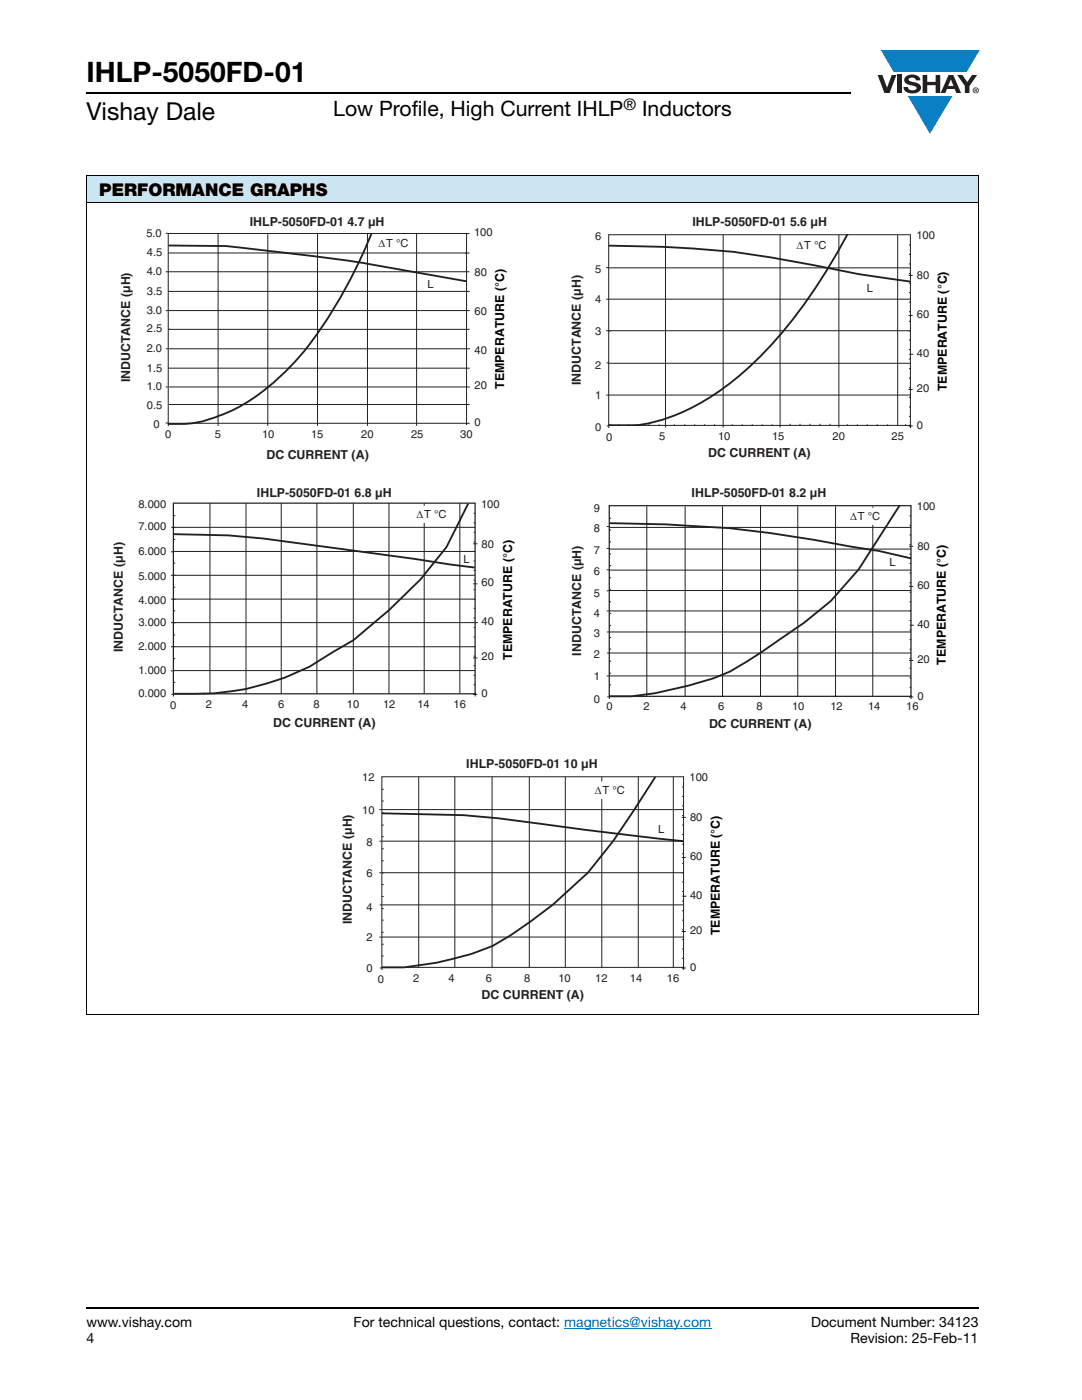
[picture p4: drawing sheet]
<svg xmlns="http://www.w3.org/2000/svg" width="216mm" height="279mm" viewBox="0 0 216 279" stroke-linecap="round" stroke-linejoin="round" font-family="sans-serif">
<g fill="#0a7fc3">
<path d="M175.8 10h19.7l-2.6 4.3h-1.1h-13.5z"/>
<path d="M181.2 19.2h8.8l-4.4 7.5z"/>
</g>
<g fill="#231f20">
<path d="M175.1 15h1l.9 2.5 .9-2.5h1l-1.4 3.6h-1z"/>
<path d="M179 15h.9v3.6h-.9z"/>
<path d="M180.8 15.3a2.1 2.1 0 0 1 2.7 .3l.1 .4h-.8a.79 .79 0 0 0-.7-.5 .79 .79 0 0 0-.8 .4l.2 .3 1 .2a1.08 1.08 0 0 1 1.3 1 1.08 1.08 0 0 1-1.1 1.2 1.73 1.73 0 0 1-2.4-1.2h.9a.96 .96 0 0 0 .8 .6 .96 .96 0 0 0 .9-.4 1.31 1.31 0 0 0-1.2-.6 1.03 1.03 0 0 1-1.1-.6 1.03 1.03 0 0 1 .2-1.1z"/>
<path d="M184.1 15h.9v1.3h1.7v-1.3h.9v3.6h-.9v-1.6h-1.7v1.6h-.9z"/>
<path d="M191 15h1l1 1.4 1-1.4h1l-1.6 2.2v1.4h-.9v-1.4z"/>
<path d="M189.7 15.9l.6 1.3h-1.1zM189.3 15l-1.6 3.6h.9l.4-.8h1.5l.3 .8h1l-1.6-3.6z"/>
<path d="M194.2 18a.5 .5 0 0 1 1 0 .5 .5 0 0 1-1 0zM194.1 18a.6 .6 0 0 0 1.2 0 .6 .6 0 0 0-1.2 0z"/>
<path d="M194.6 17.8h.2v.2h-.2zM194.5 17.7v.7h.1v-.3l.4 .3-.2-.3 .2-.2-.1-.2z"/>
</g>
<path d="M112.6 265.1h29.3" fill="none" stroke="#007ec4" stroke-width=".2"/>
<path d="M17.3 18.6h152.5M17.3 261h178" fill="none" stroke="#000" stroke-width=".36"/>
<path d="M17.3 35h178v5.5h-178z" fill="#cce5f3"/>
<path d="M17.2 35h178.1M17.3 35.1v167.3M195.3 35.1v167.3M17.2 40.5h178.1M17.2 202.5h178.1" fill="none" stroke="#000" stroke-width=".2"/>
<path d="M23.9 42.9h77.3v49.2h-77.3z" fill="#fff"/>
<g fill="none" stroke="#231f20" stroke-width=".2">
<path d="M33.1 46.6h.4M33.1 54.2h.4M33.6 46.6h59.5v37.9h-59.5zM33.6 54.2h60.1M33.6 50.5h60.1M33.6 58.2h60.1M43.5 46.6v38.4M53.4 46.7v38.3M63.4 46.7v38.3M73.3 46.7v38.3M83.1 46.5v38.5M92.9 46.6h.8"/>
<path d="M33.1 69.6h.4M33.1 77.2h.4M33.1 62h.4M33.6 62h60.1M33.6 65.7h.3M33.6 73.5h60.1M33.7 69.6h60.1M33.7 65.7h60M33.7 77.2h60.1M33.1 84.4h.5M33.6 84.4v.7M33.7 80.7h60"/>
<path d="M39.6 84.1v.3M93 84.5h.7M93.1 84.3v.5"/>
</g>
<path d="M33.6 49l7.5 .1a56.5 56.5 0 0 1 11 .8l19 2.4 22 3.8M74.1 46.5a93.7 93.7 0 0 1-14.7 25.1 39.2 39.2 0 0 1-17.6 12.1l-.9 .3a21.7 21.7 0 0 1-7.4 .6" fill="none" stroke="#231f20" stroke-width=".37"/>
<path d="M74.5 46.9h8.2v3.2h-8.2z" fill="#fff"/>
<path d="M74.5 46.9h8.2v3.2h-8.2z" fill="none" stroke="#fff" stroke-width=".25"/>
<g fill="#fff">
<path d="M113.8 43h75.7v48.8h-75.7z"/>
<path d="M121.5 46.8h60.2v38.1h-60.2z"/>
</g>
<path d="M121.5 49a255.8 255.8 0 0 1 24.9 1.3l7.4 1.1 17.6 3.3 10.2 1.5M169 46.8a94.4 94.4 0 0 1-21.8 28.4 40.5 40.5 0 0 1-20 9.7h-.7M121.5 84.9h.3" fill="none" stroke="#231f20" stroke-width=".37"/>
<g fill="none" stroke="#231f20" stroke-width=".2">
<path d="M121 53.4h.4M121 59.7h.4M121.4 53.5h60.2M121.5 46.8h60.2v38.1h-60.2zM121.5 59.7h60.2M132.8 46.8v38.5M144.3 46.8v38.5M155.7 46.8v38.5M167.4 46.8v38.1M179.1 46.8v38.1M181.3 55h.8M181.4 48.9h.3"/>
<path d="M181.4 50.8h.3M181.4 52.7h.3M181.4 54.6h.3M181.4 56.5h.3M181.4 58.4h.3M121 78.8h.4M121 66h.4M121 72.4h.5M121.4 72.5h60.2M121.5 78.8h60.2M121.5 66h60.2M121.5 66h.3"/>
<path d="M181.3 63h.8M181.3 77.7h.8M181.4 60.3h.3M181.4 62.2h.3M181.4 64.1h.3M181.4 66h.3M181.4 67.8h.3M181.4 69.8h.3M181.4 71.7h.3M181.4 73.6h.3M181.4 75.5h.3M181.4 77.4h.3"/>
<path d="M181.4 79.3h.3M181.4 70.7h.8M121.1 85h.4v.4M123.5 84.7v.3M125.5 84.7v.3M127.5 84.7v.3M129.5 84.7v.3M131.5 84.7v.3M134.6 84.7v.3M136.6 84.7v.3M138.6 84.7v.3M140.6 84.7v.3"/>
<path d="M142.6 84.7v.3M146.1 84.7v.3M148.1 84.7v.3M150.1 84.7v.3M152.1 84.7v.3M154.1 84.7v.3M157.6 84.6v.3M159.6 84.6v.3M161.6 84.6v.3M163.6 84.6v.3M165.6 84.6v.3M167.4 84.9v.4"/>
<path d="M169.1 84.7v.3M171.1 84.7v.3M173.1 84.7v.3M175 84.7v.3M177.1 84.7v.3M180.7 84.7v.3M181.3 85h.8M181.4 81.2h.3M181.4 83.1h.3M181.7 84.7v.7"/>
</g>
<path d="M121.5 84.8h5.8" fill="none" stroke="#231f20" stroke-width=".25"/>
<path d="M157.9 47.4h8.2v3.2h-8.2z" fill="#fff"/>
<path d="M157.9 47.4h8.2v3.2h-8.2z" fill="none" stroke="#fff" stroke-width=".25"/>
<path d="M22.4 97h80.4v48.6h-80.4z" fill="#fff"/>
<path d="M34.6 100.4h60.2v38.1h-60.2z" fill="none" stroke="#231f20" stroke-width=".25"/>
<g fill="none" stroke="#231f20" stroke-width=".2">
<path d="M34.1 119.6h.4M34.1 114.8h.4M34.1 110.1h.4M34.6 110.1h60.2M34.6 119.6h60.2M34.6 114.8h60.2M34.6 119.6h.4M34.6 102.9h.4M34.6 107.6h.4M34.6 112.4h.4M34.6 114.8h.4M34.6 117.2h.4"/>
<path d="M41.9 100.4v38.1M49.1 100.4v38.1M56.1 100.4v38.1M63.2 100.4v38.1M70.5 100.4v38.1M77.6 100.4v38.1M84.6 100.4v38.1M91.8 100.4v38.1M94.4 108.5h.9M94.4 116.5h.9M94.5 102.4h.3M94.5 104.3h.3"/>
<path d="M94.5 106.2h.3M94.5 108.2h.3M94.5 112h.3M94.5 113.9h.3M94.5 115.8h.3M94.5 117.7h.3M94.5 119.6h.3M94.8 105.2h-60.6M34.1 124.3h.4M34.1 129.1h.4M34.1 133.9h.4M34.2 138.6h.4v.4"/>
<path d="M34.6 124.3h60.8M34.6 133.8h60.2M34.6 121.9h.4M34.6 124.3h.4M34.6 126.7h.4M34.6 131.5h.4M34.6 136.2h.4M40.7 138.3v.3M94.4 131.3h.9M94.4 138.6h.9M94.5 121.4h.3M94.5 123.3h.3"/>
<path d="M94.5 125.2h.3M94.5 127.1h.3M94.5 130.9h.3M94.5 132.9h.3M94.5 134.8h.3M94.5 136.7h.3M94.8 138.3v.7M94.8 129l-60.2 .1"/>
</g>
<path d="M34.6 106.6l11 .2 6.9 .7 42.2 5.8M93.4 100.5l-4.3 8.7-5.2 6.5-6.3 6.1-7.1 6-4.1 2.4a45.8 45.8 0 0 1-19.8 7.7l-3.9 .5-8.1 .1" fill="none" stroke="#231f20" stroke-width=".37"/>
<path d="M82.1 101h8.2v3.2h-8.2z" fill="#fff"/>
<path d="M82.1 101h8.2v3.2h-8.2z" fill="none" stroke="#fff" stroke-width=".25"/>
<path d="M113.9 97.1h75.4v48.8h-75.4z" fill="#fff"/>
<path d="M121.6 100.9h60.2v38.1h-60.2z" fill="none" stroke="#231f20" stroke-width=".25"/>
<g fill="none" stroke="#231f20" stroke-width=".2">
<path d="M121.1 117.9h.4M121.1 113.7h.4M121.1 105.1h.4M121.1 109.5h.4M121.6 105.3h60.2M121.6 117.9h60.2M121.6 113.8h60.2M121.6 109.6h60.2M121.6 110.6h.3M121.6 103.4h.3M121.6 105.8h.3M121.6 108.2h.3"/>
<path d="M121.6 112.9h.3M121.6 115.3h.3M121.6 117.7h.3M129.1 101v38.1M136.7 101.1v38M144.2 101v38.1M151.8 100.9v38.1M159.2 101v38.1M166.7 101.1v38M174.2 101v38.1M181.4 109h.8M181.4 117h.8"/>
<path d="M181.5 102.9h.3M181.5 104.8h.3M181.5 106.7h.3M181.5 108.7h.3M181.5 110.6h.3M181.5 112.5h.3M181.5 114.4h.3M181.5 116.3h.3M181.5 118.2h.3M121.1 126.1h.4M121.1 134.9h.4M121.1 121.9h.4"/>
<path d="M121.1 130.3h.5M121.2 139.1h.4v.4M121.6 134.9h60.2M121.6 130.3h60.2M121.6 126.1h60.2M121.6 120.1h.3M121.6 129.5h.3M121.6 122.4h.3M121.6 124.8h.3M121.6 127.2h.3M121.6 132h.3M121.6 134.3h.3"/>
<path d="M121.6 136.7h.3M181.4 131.8h.8M181.4 139.1h.8M181.5 120.1h.3M181.5 123.8h.3M181.5 125.7h.3M181.5 127.7h.3M181.5 129.5h.3M181.5 131.5h.3M181.5 133.4h.3M181.5 135.3h.3M181.5 137.2h.3"/>
<path d="M181.5 124.8h.8M181.8 138.8v.7M181.8 121.9h-60.2"/>
</g>
<path d="M121.6 104.4l11.3 .3 6 .3a208.6 208.6 0 0 1 30.9 4.1l5.6 .9 6.4 1.4M179.5 100.9l-8.2 12.8-5.5 6.3-5.3 4.3-8.8 6-6.1 3.7a71.8 71.8 0 0 1-19.6 5h-4.4" fill="none" stroke="#231f20" stroke-width=".37"/>
<path d="M168.6 101.5h8.2v3.2h-8.2z" fill="#fff"/>
<path d="M168.6 101.5h8.2v3.2h-8.2z" fill="none" stroke="#fff" stroke-width=".25"/>
<path d="M68.1 151.2h76.1v48.7h-76.1z" fill="#fff"/>
<g fill="none" stroke="#231f20" stroke-width=".2">
<path d="M76.2 155h60.2v38.1h-60.2zM76.2 157.5h.4M76.2 159.9h.4M83.6 155v38.1M90.8 155v38.1M98.2 155v38.1M105.6 155v38.1M112.8 155v38.1M120.1 155v38.1M127.4 155v38.1M134.4 155v38.1M136.1 157h.3"/>
<path d="M136.1 158.9h.3M75.7 161.6h.4M75.7 167.9h.4M75.7 174.2h.4M76.2 161.6h60.2M76.2 167.9h60.2M76.2 174.2h60.2M76.2 178.9h.4M76.2 164.7h.4M76.2 174.2h.4M76.2 162.2h.4M76.2 167h.4"/>
<path d="M76.2 169.4h.4M76.2 171.8h.4M76.2 176.5h.4M136 163.1h.8M136 171.1h.8M136.1 160.8h.3M136.1 162.8h.3M136.1 164.7h.3M136.1 166.6h.3M136.1 168.5h.3M136.1 170.4h.3M136.1 172.3h.3"/>
<path d="M136.1 174.2h.3M136.1 176h.3M136.1 177.9h.3M136.1 179.8h.3M136.1 178.9h.9M75.7 187h.4M75.8 193.2h.4v.4M76.2 187h60.2M76.2 183.6h.4M76.2 181.3h.4M76.2 186.1h.4M76.2 188.4h.4"/>
<path d="M76.2 190.8h.4M136 185.9h.8M136 193.2h.8M136.1 181.8h.3M136.1 183.6h.3M136.1 185.5h.3M136.1 187.5h.3M136.1 189.4h.3M136.1 191.3h.3M136.4 180.6h-60.6M136.4 192.9v.7"/>
</g>
<path d="M130.8 155.1l-8.5 12.8-5 6.3a90.8 90.8 0 0 1-19 14.6 65.4 65.4 0 0 1-17.7 4.3h-4.4M76.2 162.3l16.3 .4 6.9 .6 17.7 2.4 19.2 2.2" fill="none" stroke="#231f20" stroke-width=".37"/>
<path d="M117.6 156.1h8.3v3.2h-8.3z" fill="#fff"/>
<path d="M117.6 156.1h8.3v3.2h-8.3z" fill="none" stroke="#fff" stroke-width=".25"/>
<text font-size="5.6" x="17.3" y="16.4">IHLP-5050FD-01</text>
<text font-size="4.9" x="17.3" y="24">Vishay Dale</text>
<g font-size="4.2">
<text x="66.5" y="23.1">Low Profile, High Current IHLP</text>
<text x="128.1" y="23.1">Inductors</text>
</g>
<text font-size="3.5" x="19.8" y="39.1">PERFORMANCE GRAPHS</text>
<text font-size="3.2" x="124.4" y="21.9">®</text>
<g font-size="2.8">
<text x="17.3" y="264.9">www.vishay.com</text>
<text x="17.3" y="268.1">4</text>
<text x="70.5" y="264.9">For technical questions, contact: magnetics@vishay.com</text>
<text x="161.9" y="264.9">Document Number: 34123</text>
<text x="169.7" y="268.1">Revision: 25-Feb-11</text>
</g>
<g font-size="2.5" fill="#231f20">
<text x="49.8" y="45.1">IHLP-5050FD-01 4.7 µH</text>
<text x="138.1" y="45.1">IHLP-5050FD-01 5.6 µH</text>
<text x="26" y="76.3" transform="rotate(-90 26 76.3)">INDUCTANCE (µH)</text>
<text x="115.9" y="76.9" transform="rotate(-90 115.9 76.9)">INDUCTANCE (µH)</text>
<text x="53.2" y="91.5">DC CURRENT (A)</text>
<text x="141.3" y="91.3">DC CURRENT (A)</text>
<text x="51.3" y="99.1">IHLP-5050FD-01 6.8 µH</text>
<text x="138" y="99.2">IHLP-5050FD-01 8.2 µH</text>
<text x="24.5" y="130.2" transform="rotate(-90 24.5 130.2)">INDUCTANCE (µH)</text>
<text x="116" y="130.8" transform="rotate(-90 116 130.8)">INDUCTANCE (µH)</text>
<text x="54.5" y="145">DC CURRENT (A)</text>
<text x="141.5" y="145.3">DC CURRENT (A)</text>
<text x="93" y="153.3">IHLP-5050FD-01 10 µH</text>
<text x="70.2" y="184.5" transform="rotate(-90 70.2 184.5)">INDUCTANCE (µH)</text>
<text x="96.1" y="199.3">DC CURRENT (A)</text>
</g>
<g font-size="2.5">
<text x="100.6" y="77.6" transform="rotate(-90 100.6 77.6)">TEMPERATURE (°C)</text>
<text x="188.9" y="78.1" transform="rotate(-90 188.9 78.1)">TEMPERATURE (°C)</text>
<text x="102.2" y="131.7" transform="rotate(-90 102.2 131.7)">TEMPERATURE (°C)</text>
<text x="188.8" y="132.6" transform="rotate(-90 188.8 132.6)">TEMPERATURE (°C)</text>
<text x="143.6" y="186.6" transform="rotate(-90 143.6 186.6)">TEMPERATURE (°C)</text>
</g>
<g font-size="2.2" fill="#231f20">
<text x="29.2" y="47.3">5.0</text>
<text x="94.6" y="47.1">100</text>
<text x="118.7" y="47.9">6</text>
<text x="182.8" y="47.7">100</text>
<text x="29.3" y="51">4.5</text>
<text x="75.5" y="49.2">ΔT °C</text>
<text x="158.9" y="49.7">ΔT °C</text>
<text x="29.3" y="54.9">4.0</text>
<text x="29.3" y="58.8">3.5</text>
<text x="85.3" y="57.4">L</text>
<text x="94.7" y="55.2">80</text>
<text x="118.7" y="54.5">5</text>
<text x="173" y="58.4">L</text>
<text x="182.9" y="55.7">80</text>
<text x="29.3" y="62.7">3.0</text>
<text x="94.7" y="62.8">60</text>
<text x="118.7" y="60.5">4</text>
<text x="182.9" y="63.4">60</text>
<text x="29.3" y="70.3">2.0</text>
<text x="29.3" y="66.3">2.5</text>
<text x="94.7" y="70.6">40</text>
<text x="118.7" y="66.8">3</text>
<text x="182.9" y="71.2">40</text>
<text x="29.3" y="77.9">1.0</text>
<text x="29.3" y="74.2">1.5</text>
<text x="94.7" y="77.6">20</text>
<text x="118.7" y="73.6">2</text>
<text x="29.3" y="81.6">0.5</text>
<text x="118.7" y="79.6">1</text>
<text x="182.9" y="78.2">20</text>
<text x="30.6" y="85.3">0</text>
<text x="32.9" y="87.5">0</text>
<text x="42.9" y="87.5">5</text>
<text x="52.3" y="87.5">10</text>
<text x="62.1" y="87.5">15</text>
<text x="72.1" y="87.5">20</text>
<text x="82" y="87.5">25</text>
<text x="91.8" y="87.5">30</text>
<text x="94.7" y="85">0</text>
<text x="118.7" y="86.1">0</text>
<text x="120.9" y="87.9">0</text>
<text x="131.6" y="87.8">5</text>
<text x="143.3" y="87.8">10</text>
<text x="154.1" y="87.8">15</text>
<text x="166.1" y="87.8">20</text>
<text x="177.9" y="87.8">25</text>
<text x="182.9" y="85.6">0</text>
<text x="27.6" y="101.3">8.000</text>
<text x="96" y="101.3">100</text>
<text x="183" y="101.8">100</text>
<text x="27.6" y="105.9">7.000</text>
<text x="83.1" y="103.3">Δ</text>
<text x="84.7" y="103.3">T °C</text>
<text x="118.5" y="102.1">9</text>
<text x="118.5" y="106.1">8</text>
<text x="169.6" y="103.7">ΔT °C</text>
<text x="27.6" y="110.7">6.000</text>
<text x="92.5" y="112.3">L</text>
<text x="96.1" y="109.3">80</text>
<text x="118.5" y="110.6">7</text>
<text x="177.5" y="113">L</text>
<text x="183.1" y="109.8">80</text>
<text x="27.6" y="115.7">5.000</text>
<text x="96.1" y="117">60</text>
<text x="118.5" y="114.8">6</text>
<text x="118.5" y="119.1">5</text>
<text x="183.1" y="117.5">60</text>
<text x="27.6" y="120.5">4.000</text>
<text x="27.6" y="124.9">3.000</text>
<text x="96.1" y="124.7">40</text>
<text x="118.5" y="123">4</text>
<text x="183.1" y="125.3">40</text>
<text x="27.6" y="129.7">2.000</text>
<text x="96.1" y="131.8">20</text>
<text x="118.5" y="127.1">3</text>
<text x="118.5" y="131.3">2</text>
<text x="27.6" y="134.6">1.000</text>
<text x="118.5" y="135.6">1</text>
<text x="183.1" y="132.3">20</text>
<text x="27.6" y="139.1">0.000</text>
<text x="34" y="141.5">0</text>
<text x="41" y="141.3">2</text>
<text x="48.3" y="141.3">4</text>
<text x="55.5" y="141.3">6</text>
<text x="62.5" y="141.3">8</text>
<text x="69.2" y="141.3">10</text>
<text x="76.4" y="141.3">12</text>
<text x="83.3" y="141.3">14</text>
<text x="90.5" y="141.3">16</text>
<text x="96.1" y="139.2">0</text>
<text x="118.5" y="140.2">0</text>
<text x="121" y="141.8">0</text>
<text x="128.4" y="141.8">2</text>
<text x="135.8" y="141.8">4</text>
<text x="143.3" y="141.8">6</text>
<text x="151" y="141.8">8</text>
<text x="158" y="141.8">10</text>
<text x="165.7" y="141.8">12</text>
<text x="173.2" y="141.8">14</text>
<text x="180.8" y="141.8">16</text>
<text x="183.1" y="139.7">0</text>
<text x="72.3" y="155.9">12</text>
<text x="137.6" y="155.9">100</text>
<text x="118.7" y="158.4">Δ</text>
<text x="120.2" y="158.4">T °C</text>
<text x="72.3" y="162.4">10</text>
<text x="131.3" y="166.2">L</text>
<text x="137.7" y="163.9">80</text>
<text x="73.1" y="168.8">8</text>
<text x="137.7" y="171.6">60</text>
<text x="73.1" y="175.1">6</text>
<text x="137.7" y="179.3">40</text>
<text x="73.1" y="181.8">4</text>
<text x="73.1" y="187.9">2</text>
<text x="137.7" y="186.4">20</text>
<text x="73.1" y="194">0</text>
<text x="75.4" y="196.2">0</text>
<text x="82.4" y="196.1">2</text>
<text x="89.5" y="196.1">4</text>
<text x="96.9" y="196.1">6</text>
<text x="104.6" y="196.1">8</text>
<text x="111.4" y="196.1">10</text>
<text x="118.8" y="196.1">12</text>
<text x="125.7" y="196.1">14</text>
<text x="133.1" y="196.1">16</text>
<text x="137.7" y="193.8">0</text>
</g>
</svg>
